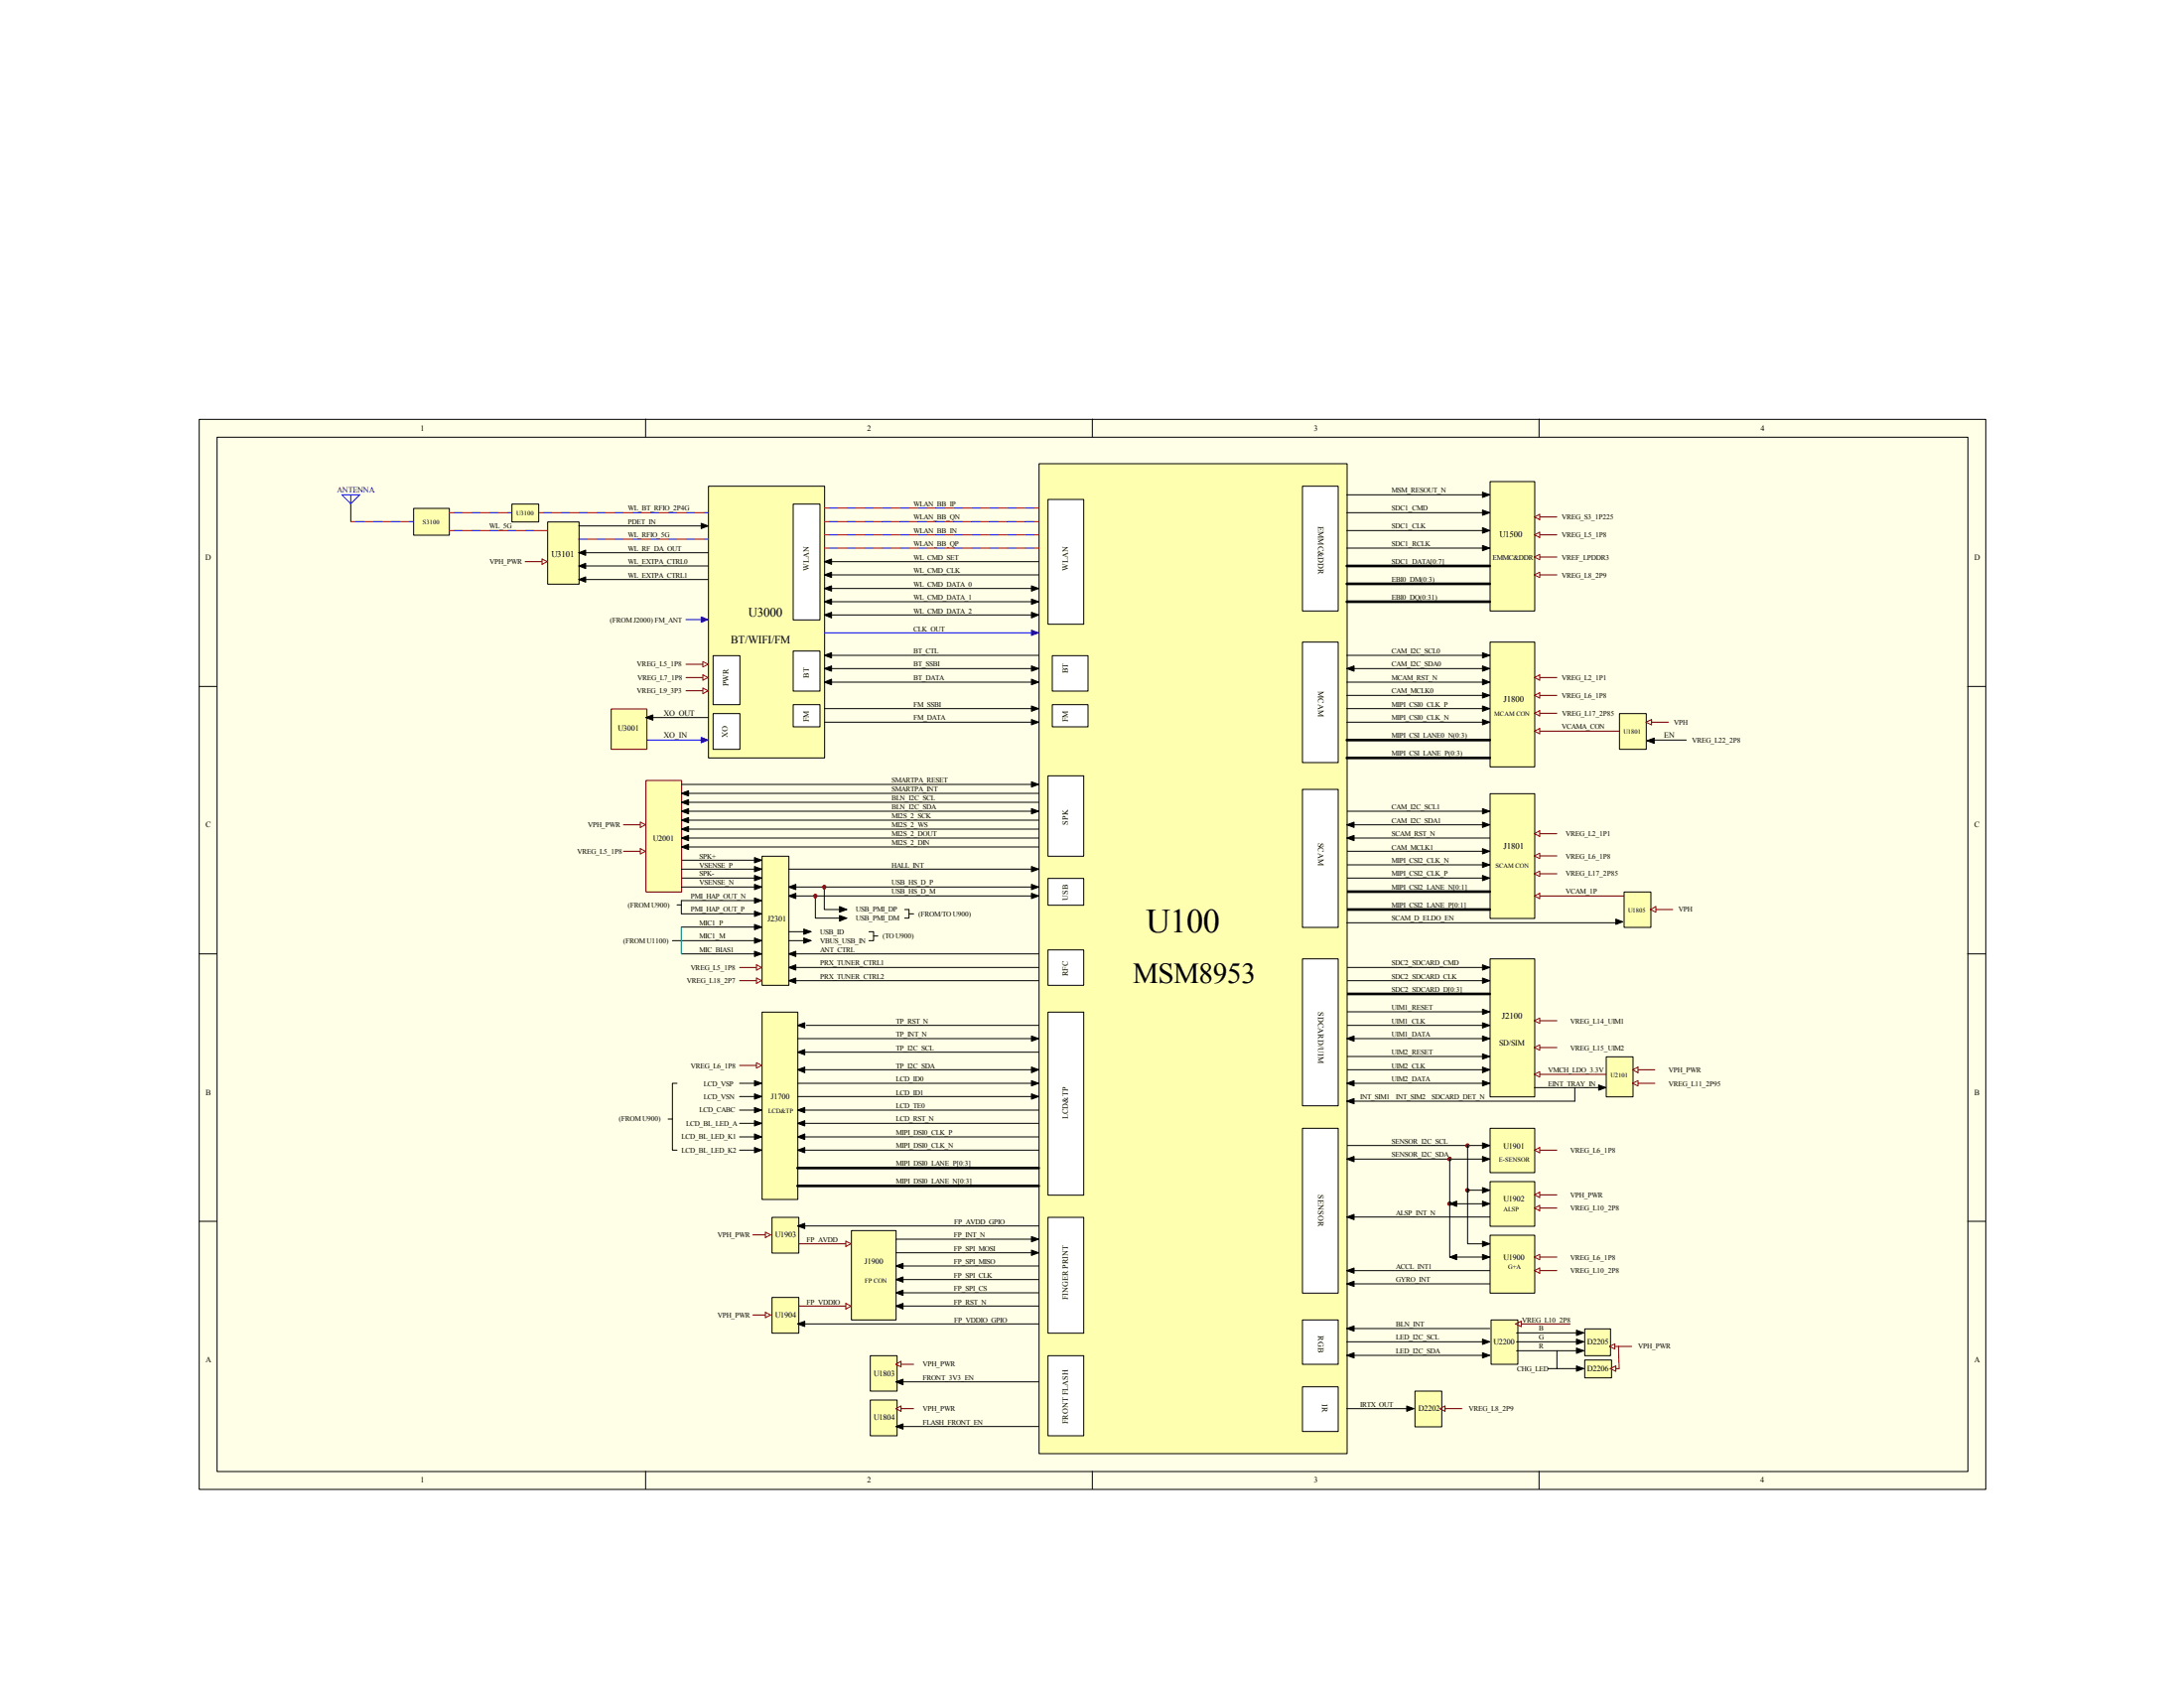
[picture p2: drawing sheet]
<svg xmlns="http://www.w3.org/2000/svg" width="279mm" height="216mm" viewBox="0 0 279 216" stroke-linecap="round" stroke-linejoin="round" font-family="sans-serif">
<path d="M25.5 53.6h228.5v136.9h-228.5z" fill="#ffffe8"/>
<g fill="none" stroke="#000" stroke-width=".13">
<path d="M25.5 53.6h228.5v136.9h-228.5zM27.8 55.9h224v132.3h-224zM82.6 53.6v2.3M139.7 53.6v2.3M196.9 53.6v2.3M44.9 64.4v2.3M25.4 87.8h2.3M251.7 87.8h2.3M25.4 122h2.3M251.7 122h2.3M25.4 156.2h2.3M251.7 156.2h2.3"/>
<path d="M82.6 188.2v2.3M139.7 188.2v2.3M196.9 188.2v2.3"/>
</g>
<path d="M43.7 63.3h2.3l-1.1 1.1zM44.9 63.3v1.1" fill="none" stroke="#00f" stroke-width=".13"/>
<path d="M70.1 66.8h4v7.9h-4z" fill="#ffffb0"/>
<path d="M70.1 66.8h4v7.9h-4z" fill="none" stroke="#000" stroke-width=".13"/>
<path d="M87.8 79.2h2.8" fill="none" stroke="#0000bf" stroke-width=".13"/>
<path d="M90.7 62.2h14.8v34.7h-14.8z" fill="#ffffb0"/>
<path d="M90.6 62.2h14.9v34.7h-14.9zM105.5 71.8h27.4M105.5 73.5h27.4M105.5 75.3h27.4M105.5 77h27.4M105.5 78.7h27.4M105.5 83.8h27.4M105.5 85.5h27.4M105.5 87.2h27.4M105.5 90.6h27.4M105.5 92.4h27.4" fill="none" stroke="#000" stroke-width=".13"/>
<path d="M87.8 88.3h2.1M87.8 86.7h2.1M87.8 85h2.1M89.9 88l.7 .3-.7 .4zM89.9 84.6l.7 .4-.7 .3zM89.9 86.3l.7 .4-.7 .3z" fill="none" stroke="#800000" stroke-width=".13"/>
<path d="M190.7 101.6h5.6v15.9h-5.6z" fill="#ffffb0"/>
<path d="M171.7 108.9h18.3M172.3 103.8h18.3M172.3 105.5h17.7M172.3 107.2h18.3M172.3 110.6h18.3M172.3 112.3h17.7M190.6 101.5h5.7v16h-5.7z" fill="none" stroke="#000" stroke-width=".13"/>
<path d="M172.3 114h18.3M172.3 116.3h18.3" fill="none" stroke="#000" stroke-width=".34"/>
<path d="M196.3 106.6l.7-.3v.7zM196.3 109.5l.7-.4v.7zM197 106.6h2.2M197 109.5h2.2" fill="none" stroke="#800000" stroke-width=".13"/>
<path d="M190.7 122.7h5.6v17.6h-5.6z" fill="#ffffb0"/>
<path d="M172.3 123.7h18.3M172.3 125.4h18.3M172.3 129.4h18.3M172.3 131.1h18.3M172.3 132.8h18.3M172.3 135.1h18.3M172.3 136.8h18.3M172.3 138.6h18.3M190.6 122.6h5.7v17.7h-5.7z" fill="none" stroke="#000" stroke-width=".13"/>
<path d="M172.3 127.1h18.3" fill="none" stroke="#000" stroke-width=".34"/>
<path d="M196.3 130.6l.7-.4v.7zM196.3 134l.7-.4v.7zM197 130.6h2.2M197 134h2.2" fill="none" stroke="#800000" stroke-width=".13"/>
<path d="M190.7 144.4h5.6v5.6h-5.6z" fill="#ffffb0"/>
<path d="M172.3 146.5h18.3M172.3 148.3h18.3M190.6 144.3h5.7v5.7h-5.7z" fill="none" stroke="#000" stroke-width=".13"/>
<path d="M190.7 151.2h5.6v5.6h-5.6z" fill="#ffffb0"/>
<path d="M172.3 155.7h18.3M190.6 151.1h5.7v5.7h-5.7z" fill="none" stroke="#000" stroke-width=".13"/>
<path d="M196.3 152.8l.7-.3v.7zM197 152.8h.4" fill="none" stroke="#800000" stroke-width=".13"/>
<path d="M187.6 152.1h.3v.3l-.2 .1-.1-.1-.1-.2z" fill-rule="evenodd" fill="#800000"/>
<path d="M187.6 152.1h.3v.3l-.2 .1-.1-.1-.1-.2z" fill="none" stroke="#800000" stroke-width=".13"/>
<path d="M185.3 148.1l.2-.1 .1 .1v.3h-.3l-.1-.1z" fill-rule="evenodd" fill="#800000"/>
<path d="M185.3 148.1l.2-.1 .1 .1v.3h-.3l-.1-.1z" fill="none" stroke="#800000" stroke-width=".13"/>
<path d="M187.6 146.4l.1-.1 .2 .1v.3l-.2 .1-.1-.1-.1-.2z" fill-rule="evenodd" fill="#800000"/>
<path d="M187.6 146.4l.1-.1 .2 .1v.3l-.2 .1-.1-.1-.1-.2z" fill="none" stroke="#800000" stroke-width=".13"/>
<path d="M185.3 153.8l.2-.1 .1 .1v.3h-.3l-.1-.1z" fill-rule="evenodd" fill="#800000"/>
<path d="M185.3 153.8l.2-.1 .1 .1v.3h-.3l-.1-.1z" fill="none" stroke="#800000" stroke-width=".13"/>
<path d="M190.7 158h5.6v7.4h-5.6z" fill="#ffffb0"/>
<path d="M185.5 154v6.8h5.1M187.7 152.2v6.9h2.9M190.6 158h5.7v7.4h-5.7z" fill="none" stroke="#000" stroke-width=".13"/>
<path d="M197.4 152.8h1.8M196.3 160.8l.7-.4v.7zM196.3 162.5l.7-.3v.7zM197 160.8h2.2M197 162.5h2.2" fill="none" stroke="#800000" stroke-width=".13"/>
<path d="M133 59.4h39.3v126.5h-39.3z" fill="#ffffb0"/>
<g fill="none" stroke="#000" stroke-width=".13">
<path d="M132.9 59.3h39.4v126.6h-39.4zM105.5 73.5l.9-.3v.7zM105.5 75.3l.9-.4v.7zM105.5 77l.9-.4v.7zM105.5 78.7l.9-.4v.7zM105.5 71.8l.9-.3v.7zM132 74.9l.9 .4-.9 .3zM132 76.6l.9 .4-.9 .3zM132 78.3l.9 .4-.9 .3zM105.5 85.5l.9-.3v.7zM105.5 87.2l.9-.3v.7zM105.5 83.8l.9-.3v.7z"/>
<path d="M132 85.2l.9 .3-.9 .4zM132 86.9l.9 .3-.9 .4zM132 90.3l.9 .3-.9 .4zM132 92l.9 .4-.9 .3zM172.3 107.2l.9-.4v.7zM172.3 105.5l.9-.3v.6zM189.7 103.4l.9 .4-.9 .3zM189.7 105.2l.9 .3-.9 .3zM189.7 108.5l.9 .4-.9 .3zM189.7 110.3l.9 .3-.9 .4zM189.7 112l.9 .3-.9 .3zM172.3 132.8l.9-.3v.7z"/>
<path d="M172.3 138.6l.9-.4v.7zM189.7 123.4l.9 .3-.9 .4zM189.7 125.1l.9 .3-.9 .4zM189.7 129.1l.9 .3-.9 .4zM189.7 130.8l.9 .3-.9 .4zM189.7 132.5l.9 .3-.9 .4zM189.7 138.2l.9 .4-.9 .3zM189.7 136.5l.9 .3-.9 .4zM189.7 134.8l.9 .3-.9 .4zM172.3 148.3l.9-.4v.7zM172.3 155.7l.9-.4v.7zM185.5 154l.9-.4v.7z"/>
<path d="M189.7 146.2l.9 .3-.9 .4zM189.7 147.9l.9 .4-.9 .3zM189.7 151.9l.9 .3-.9 .4zM189.7 153.6l.9 .4-.9 .3zM189.7 158.7l.9 .4-.9 .3zM185.5 160.8l.9-.4v.7zM189.7 160.4l.9 .4-.9 .3z"/>
</g>
<g fill="#000">
<path d="M105.5 73.5l.9-.3v.7zM105.5 75.3l.9-.4v.7zM105.5 77l.9-.4v.7zM105.5 78.7l.9-.4v.7zM105.5 71.8l.9-.3v.7zM132 74.9l.9 .4-.9 .3zM132 76.6l.9 .4-.9 .3zM132 78.3l.9 .4-.9 .3zM105.5 85.5l.9-.3v.7zM105.5 87.2l.9-.3v.7zM105.5 83.8l.9-.3v.7zM132 85.2l.9 .3-.9 .4z"/>
<path d="M132 86.9l.9 .3-.9 .4zM132 90.3l.9 .3-.9 .4zM132 92l.9 .4-.9 .3zM172.3 107.2l.9-.4v.7zM172.3 105.5l.9-.3v.6zM189.7 103.4l.9 .4-.9 .3zM189.7 105.2l.9 .3-.9 .3zM189.7 108.5l.9 .4-.9 .3zM189.7 110.3l.9 .3-.9 .4zM189.7 112l.9 .3-.9 .3zM172.3 132.8l.9-.3v.7zM172.3 138.6l.9-.4v.7z"/>
<path d="M189.7 123.4l.9 .3-.9 .4zM189.7 125.1l.9 .3-.9 .4zM189.7 129.1l.9 .3-.9 .4zM189.7 130.8l.9 .3-.9 .4zM189.7 132.5l.9 .3-.9 .4zM189.7 138.2l.9 .4-.9 .3zM189.7 136.5l.9 .3-.9 .4zM189.7 134.8l.9 .3-.9 .4zM172.3 148.3l.9-.4v.7zM172.3 155.7l.9-.4v.7zM185.5 154l.9-.4v.7zM189.7 146.2l.9 .3-.9 .4z"/>
<path d="M189.7 147.9l.9 .4-.9 .3zM189.7 151.9l.9 .3-.9 .4zM189.7 153.6l.9 .4-.9 .3zM189.7 158.7l.9 .4-.9 .3zM185.5 160.8l.9-.4v.7zM189.7 160.4l.9 .4-.9 .3z"/>
</g>
<path d="M89.7 78.9l.9 .3-.9 .4z" fill="#0000bf"/>
<path d="M89.7 78.9l.9 .3-.9 .4z" fill="none" stroke="#0000bf" stroke-width=".13"/>
<path d="M134.1 63.9h4.5v15.9h-4.5z" fill="#fff"/>
<path d="M134.1 63.9h4.5v15.9h-4.5z" fill="none" stroke="#000" stroke-width=".13"/>
<path d="M134.7 83.9h4.5v4.5h-4.5z" fill="#fff"/>
<path d="M134.6 83.9h4.6v4.5h-4.6z" fill="none" stroke="#000" stroke-width=".13"/>
<path d="M134.7 90.2h4.5v2.8h-4.5z" fill="#fff"/>
<path d="M134.6 90.1h4.6v2.9h-4.6z" fill="none" stroke="#000" stroke-width=".13"/>
<path d="M101.5 64.5h3.4v14.8h-3.4z" fill="#fff"/>
<path d="M101.5 64.5h3.4v14.8h-3.4z" fill="none" stroke="#000" stroke-width=".13"/>
<path d="M101.5 83.3h3.4v5.1h-3.4z" fill="#fff"/>
<path d="M101.5 83.3h3.4v5.1h-3.4z" fill="none" stroke="#000" stroke-width=".13"/>
<path d="M101.5 90.2h3.4v2.8h-3.4z" fill="#fff"/>
<path d="M101.5 90.1h3.4v2.9h-3.4z" fill="none" stroke="#000" stroke-width=".13"/>
<path d="M91.3 83.9h3.4v6.2h-3.4z" fill="#fff"/>
<path d="M91.2 83.9h3.5v6.2h-3.5z" fill="none" stroke="#000" stroke-width=".13"/>
<path d="M166.7 101h4.5v17.6h-4.5z" fill="#fff"/>
<path d="M166.6 101h4.6v17.6h-4.6z" fill="none" stroke="#000" stroke-width=".13"/>
<path d="M166.7 122.7h4.5v18.7h-4.5z" fill="#fff"/>
<path d="M166.6 122.6h4.6v18.8h-4.6z" fill="none" stroke="#000" stroke-width=".13"/>
<path d="M166.7 144.4h4.5v21h-4.5z" fill="#fff"/>
<path d="M166.6 144.3h4.6v21.1h-4.6z" fill="none" stroke="#000" stroke-width=".13"/>
<path d="M53 65.1h4.5v3.4h-4.5z" fill="#ffffb0"/>
<path d="M52.9 65h4.6v3.5h-4.6z" fill="none" stroke="#000" stroke-width=".13"/>
<path d="M97.5 109.6h3.4v16.4h-3.4z" fill="#ffffb0"/>
<path d="M87.2 110h10.3M87.2 112.3h10.3M87.2 118.6h10.3M97.5 109.5h3.4v16.5h-3.4zM100.9 113.5h32M100.9 114.6h32M104.3 114.6v2.8h4M105.5 113.5v2.8h2.8M116.3 116.3v1.1h-.6M116.3 116.9h.6M86 120.3h11.5" fill="none" stroke="#000" stroke-width=".13"/>
<path d="M105.3 113.3h.3v.3l-.1 .1-.2-.1z" fill-rule="evenodd" fill="#800000"/>
<path d="M105.3 113.3h.3v.3l-.1 .1-.2-.1z" fill="none" stroke="#800000" stroke-width=".13"/>
<path d="M104.2 114.4h.3v.4l-.2 .1-.1-.1z" fill-rule="evenodd" fill="#800000"/>
<path d="M104.2 114.4h.3v.4l-.2 .1-.1-.1z" fill="none" stroke="#800000" stroke-width=".13"/>
<path d="M100.9 113.5l.9-.4v.7zM100.9 114.6l.9-.3v.6zM102.8 120l1 .3-1 .3zM107.4 116l.9 .3-.9 .4zM107.4 117.1l.9 .3-.9 .4zM132 113.1l.9 .4-.9 .3zM132 114.3l.9 .3-.9 .3zM100.9 120.3h2.9" fill="none" stroke="#000" stroke-width=".13"/>
<path d="M100.9 113.5l.9-.4v.7zM100.9 114.6l.9-.3v.6zM107.4 116l.9 .3-.9 .4zM107.4 117.1l.9 .3-.9 .4zM132 113.1l.9 .4-.9 .3zM132 114.3l.9 .3-.9 .3zM102.8 120l1 .3-1 .3z" fill="#000"/>
<path d="M134.1 112.4h4.5v3.4h-4.5z" fill="#fff"/>
<path d="M96.5 120l1 .3-1 .3zM96.5 118.2l1 .4-1 .3zM96.5 112l1 .3-1 .3zM96.5 109.7l1 .3-1 .4zM134.1 112.4h4.5v3.4h-4.5zM100.9 122h32M100.9 123.7h32M100.9 122l.9-.3v.6zM100.9 123.7l.9-.3v.7z" fill="none" stroke="#000" stroke-width=".13"/>
<path d="M96.5 118.2l1 .4-1 .3zM96.5 112l1 .3-1 .3zM96.5 109.7l1 .3-1 .4zM96.5 120l1 .3-1 .3zM100.9 122l.9-.3v.6zM100.9 123.7l.9-.3v.7z" fill="#000"/>
<path d="M94.6 125.4h2.2M96.8 125.1l.7 .3-.7 .4z" fill="none" stroke="#800000" stroke-width=".13"/>
<path d="M97.5 129.5h4.6v23.9h-4.6z" fill="#ffffb0"/>
<g fill="none" stroke="#000" stroke-width=".13">
<path d="M94.6 138.6h2.9M96.5 138.2l1 .4-1 .3zM96.5 139.9l1 .4-1 .3zM97.5 129.5h4.6v23.9h-4.6zM102 138.6h30.9M132 138.2l.9 .4-.9 .3zM132 139.9l.9 .4-.9 .3zM94.6 140.3h2.9M94.6 142h2.9M94.6 143.7h2.9M94.6 145.4h2.9M96.5 141.6l1 .4-1 .3z"/>
<path d="M96.5 143.3l1 .4-1 .3zM96.5 145l1 .4-1 .4zM102 140.3h30.9M102 142h30.9M102 143.7h30.9M102 145.4h30.9M102 147.1h30.9M102 145.4l1-.4v.8zM102 147.1l1-.3v.6zM102 142l1-.4v.7zM102 143.7l1-.4v.7z"/>
</g>
<path d="M102 149.4h30.9M102 151.7h30.9" fill="none" stroke="#000" stroke-width=".34"/>
<path d="M96.5 138.2l1 .4-1 .3zM132 138.2l.9 .4-.9 .3zM96.5 139.9l1 .4-1 .3zM96.5 141.6l1 .4-1 .3zM96.5 143.3l1 .4-1 .3zM96.5 145l1 .4-1 .4zM102 145.4l1-.4v.8zM102 147.1l1-.3v.6zM102 142l1-.4v.7zM102 143.7l1-.4v.7zM132 139.9l.9 .4-.9 .3z" fill="#000"/>
<path d="M134.1 129.5h4.5v23.4h-4.5z" fill="#fff"/>
<path d="M134.1 129.5h4.5v23.4h-4.5z" fill="none" stroke="#000" stroke-width=".13"/>
<path d="M109 157.4h5.6v11.4h-5.6z" fill="#ffffb0"/>
<path d="M108.9 157.4h5.7v11.4h-5.7zM132 159.9l.9 .3-.9 .4zM114.6 167h18.3M114.6 165.4h18.3M114.6 163.7h18.3M114.6 161.9h18.3M114.6 160.2h18.3M114.6 167l.9-.3v.7zM114.6 165.4l.9-.4v.7zM114.6 163.7l.9-.4v.7zM114.6 161.9l.9-.3v.7z" fill="none" stroke="#000" stroke-width=".13"/>
<path d="M114.6 167l.9-.3v.7zM114.6 165.4l.9-.4v.7zM114.6 163.7l.9-.4v.7zM114.6 161.9l.9-.3v.7zM132 159.9l.9 .3-.9 .4z" fill="#000"/>
<path d="M134.1 155.7h4.5v14.8h-4.5z" fill="#fff"/>
<path d="M134.1 155.7h4.5v14.8h-4.5z" fill="none" stroke="#000" stroke-width=".13"/>
<path d="M91.3 91.3h3.4v4.5h-3.4z" fill="#fff"/>
<g fill="none" stroke="#000" stroke-width=".13">
<path d="M91.2 91.3h3.5v4.5h-3.5zM86.6 138.6h-.6v8.5h.6M87.2 122h10.3M96.5 121.7l1 .3-1 .3zM100.9 125.4h32M100.9 125.4l.9-.3v.7zM102 132.8h30.9M102 134.6h30.9M102 136.8h30.9M102 131.1l1-.3v.7zM102 136.8l1-.3v.7zM102 134.6l1-.4v.7z"/>
<path d="M103.2 131.1h29.7M132 132.5l.9 .3-.9 .4zM132 136.5l.9 .3-.9 .4zM85.5 143.1h.5M94.6 147.1h2.9M96.5 146.8l1 .3-1 .3zM114.6 158.5h18.3M132 158.2l.9 .3-.9 .3zM172.3 140.8l.9-.3v.7zM172.3 164.2h18.3M172.3 164.2l.9-.3v.6z"/>
</g>
<path d="M96.5 121.7l1 .3-1 .3zM100.9 125.4l.9-.3v.7zM102 131.1l1-.3v.7zM102 136.8l1-.3v.7zM102 134.6l1-.4v.7zM132 132.5l.9 .3-.9 .4zM132 136.5l.9 .3-.9 .4zM96.5 146.8l1 .3-1 .3zM132 158.2l.9 .3-.9 .3zM172.3 140.8l.9-.3v.7zM172.3 164.2l.9-.3v.6z" fill="#000"/>
<path d="M94.6 123.7h2.2M96.8 123.4l.7 .3-.7 .4zM102 159.1h6.2M108.2 158.7l.7 .4-.7 .3zM196.3 147.1l.7-.3v.6zM196.3 154.5l.7-.3v.7zM197 147.1h2.2M197 154.5h2.2" fill="none" stroke="#800000" stroke-width=".13"/>
<path d="M82.6 94.7h8" fill="none" stroke="#0000bf" stroke-width=".13"/>
<path d="M89.7 94.3l.9 .4-.9 .3z" fill="#0000bf"/>
<path d="M89.7 94.3l.9 .4-.9 .3z" fill="none" stroke="#0000bf" stroke-width=".13"/>
<path d="M105.5 70.1h27.4M105.5 68.4h27.4M105.5 66.7h27.4M105.5 65h27.4" fill="none" stroke="#f00" stroke-width=".13"/>
<g fill="none" stroke="#00f" stroke-width=".13">
<path d="M106 70.1h1.2M106 68.4h1.2M106 66.7h1.2M106 65h1.2M108.3 70.1h1.2M108.3 68.4h1.2M108.3 66.7h1.2M108.3 65h1.2M110.6 70.1h1.2M110.6 68.4h1.2M110.6 66.7h1.2M110.6 65h1.2"/>
<path d="M112.9 70.1h1.1M112.9 68.4h1.1M112.9 66.7h1.1M112.9 65h1.1M115.1 70.1h1.2M115.1 68.4h1.2M115.1 66.7h1.2M115.1 65h1.2M117.4 70.1h1.2M117.4 68.4h1.2M117.4 66.7h1.2M117.4 65h1.2"/>
<path d="M119.7 70.1h1.2M119.7 68.4h1.2M119.7 66.7h1.2M119.7 65h1.2M122 70.1h1.1M122 68.4h1.1M122 66.7h1.1M122 65h1.1M124.3 70.1h1.1M124.3 68.4h1.1M124.3 66.7h1.1M124.3 65h1.1"/>
<path d="M126.6 70.1h1.1M126.6 68.4h1.1M126.6 66.7h1.1M126.6 65h1.1M128.9 70.1h1.1M128.9 68.4h1.1M128.9 66.7h1.1M128.9 65h1.1M131.1 70.1h1.2M131.1 68.4h1.2M131.1 66.7h1.2M131.1 65h1.2"/>
</g>
<path d="M190.7 61.6h5.6v16.5h-5.6z" fill="#ffffb0"/>
<path d="M172.3 63.3h18.3M172.3 65.6h18.3M172.3 67.9h18.3M172.3 70.1h18.3M189.7 62.9l.9 .4-.9 .3zM189.7 65.2l.9 .4-.9 .3zM189.7 67.5l.9 .4-.9 .3zM189.7 69.8l.9 .3-.9 .3zM190.6 61.6h5.7v16.5h-5.7z" fill="none" stroke="#000" stroke-width=".13"/>
<path d="M172.3 72.4h18.3" fill="none" stroke="#000" stroke-width=".34"/>
<path d="M196.3 66.1l.7-.3v.7zM196.3 68.4l.7-.3v.6zM197 66.1h2.2M197 68.4h2.2" fill="none" stroke="#800000" stroke-width=".13"/>
<path d="M189.7 62.9l.9 .4-.9 .3zM189.7 65.2l.9 .4-.9 .3zM189.7 67.5l.9 .4-.9 .3zM189.7 69.8l.9 .3-.9 .3z" fill="#000"/>
<path d="M166.7 62.2h4.5v15.9h-4.5z" fill="#fff"/>
<path d="M166.6 62.2h4.6v15.9h-4.6z" fill="none" stroke="#000" stroke-width=".13"/>
<path d="M196.3 71.2l.7-.3v.7zM196.3 73.5l.7-.3v.7zM197 71.2h2.2M197 73.5h2.2" fill="none" stroke="#800000" stroke-width=".13"/>
<path d="M172.3 74.7h18.3M172.3 77h18.3" fill="none" stroke="#000" stroke-width=".34"/>
<path d="M190.7 82.2h5.6v15.9h-5.6z" fill="#ffffb0"/>
<g fill="none" stroke="#000" stroke-width=".13">
<path d="M172.3 83.8h18.3M172.3 85.5h17.7M172.3 87.2h18.3M172.3 88.9h18.3M172.3 90.6h18.3M172.3 92.4h18.3M172.3 85.5l.9-.3v.7zM189.7 83.5l.9 .3-.9 .4zM189.7 85.2l.9 .3-.9 .4zM189.7 86.9l.9 .3-.9 .4zM189.7 88.6l.9 .3-.9 .4zM189.7 90.3l.9 .3-.9 .4z"/>
<path d="M189.7 92l.9 .4-.9 .3zM190.6 82.1h5.7v16h-5.7z"/>
</g>
<path d="M172.3 94.7h18.3M172.3 96.9h18.3" fill="none" stroke="#000" stroke-width=".34"/>
<path d="M196.3 86.7l.7-.4v.7zM196.3 88.9l.7-.3v.7zM196.3 91.2l.7-.3v.7zM197 86.7h2.2M197 88.9h2.2M197 91.2h2.2" fill="none" stroke="#800000" stroke-width=".13"/>
<path d="M172.3 85.5l.9-.3v.7zM189.7 83.5l.9 .3-.9 .4zM189.7 85.2l.9 .3-.9 .4zM189.7 86.9l.9 .3-.9 .4zM189.7 88.6l.9 .3-.9 .4zM189.7 90.3l.9 .3-.9 .4zM189.7 92l.9 .4-.9 .3z" fill="#000"/>
<path d="M166.7 82.2h4.5v15.3h-4.5z" fill="#fff"/>
<path d="M166.6 82.1h4.6v15.4h-4.6z" fill="none" stroke="#000" stroke-width=".13"/>
<path d="M207.2 91.3h3.4v4.5h-3.4z" fill="#ffffb0"/>
<path d="M207.2 91.3h3.4v4.5h-3.4zM210.7 94.7l.9-.3v.7zM211.2 94.7h4.5M185.5 148.3v5.7M186 154h4M187.7 146.5v5.7h2.3" fill="none" stroke="#000" stroke-width=".13"/>
<path d="M196.3 93.5l.7-.3v.7zM197 93.5h10.1M210.6 92.4l.7-.4v.7zM211.3 92.4h2.1M196.3 114.6l.7-.3v.6zM197 114.6h10.7M102 167h6.2M108.2 166.7l.7 .3-.7 .4z" fill="none" stroke="#800000" stroke-width=".13"/>
<path d="M210.7 94.7l.9-.3v.7z" fill="#000"/>
<path d="M82.7 99.9h4.5v14.2h-4.5z" fill="#ffffb0"/>
<path d="M82.6 99.8h4.6v14.3h-4.6zM79.8 108.9h2.1M81.9 108.5l.7 .4-.7 .3z" fill="none" stroke="#800000" stroke-width=".13"/>
<path d="M87.2 104.9l.9-.3v.6zM87.2 107.2l.9-.4v.7zM87.2 106l.9-.3v.7z" fill="#000"/>
<path d="M87.2 104.9l.9-.3v.6zM87.2 107.2l.9-.4v.7zM87.2 106l.9-.3v.7zM87.8 107.2h45.1M87.8 106h45.1M87.8 104.9h45.1" fill="none" stroke="#000" stroke-width=".13"/>
<path d="M134.1 99.3h4.5v10.2h-4.5z" fill="#fff"/>
<path d="M134.1 99.2h4.5v10.3h-4.5zM100.9 119.2h2.9M102.8 118.8l1 .4-1 .3zM111.2 119.2h.6v1.1h-.6M111.8 119.7h.5M115.7 116.3h.6M180 179.8l.9 .4-.9 .3z" fill="none" stroke="#000" stroke-width=".13"/>
<path d="M87.2 118.6v3.4" fill="none" stroke="#008080" stroke-width=".13"/>
<path d="M102.8 118.8l1 .4-1 .3zM180 179.8l.9 .4-.9 .3z" fill="#000"/>
<path d="M57.4 67.9h12.6M74 69h16.6" fill="none" stroke="#f00" stroke-width=".13"/>
<g fill="none" stroke="#00f" stroke-width=".13">
<path d="M58 67.9h1.2M60.3 67.9h1.2M62.6 67.9h1.2M64.9 67.9h1.1M67.2 67.9h1.1M74 69h1.2M76.3 69h1.2M78.6 69h1.2M80.9 69h1.1M83.2 69h1.1M85.5 69h1.1M87.8 69h1.1"/>
<path d="M90 69h.6"/>
</g>
<path d="M166.7 177.4h4.5v5.7h-4.5z" fill="#fff"/>
<path d="M166.6 177.4h4.6v5.7h-4.6zM172.3 180.2h8" fill="none" stroke="#000" stroke-width=".13"/>
<path d="M181.1 178h3.3v4.5h-3.3z" fill="#ffffb0"/>
<path d="M181 177.9h3.4v4.6h-3.4z" fill="none" stroke="#000" stroke-width=".13"/>
<path d="M184.2 180.2l.7-.4v.7zM184.9 180.2h2.1" fill="none" stroke="#800000" stroke-width=".13"/>
<path d="M166.7 168.9h4.5v5.6h-4.5z" fill="#fff"/>
<path d="M166.6 168.8h4.6v5.7h-4.6z" fill="none" stroke="#000" stroke-width=".13"/>
<path d="M190.8 168.9h3.4v5.6h-3.4z" fill="#ffffb0"/>
<path d="M172.3 171.6h17.7M172.3 173.4h17.7M172.3 173.4l.9-.4v.7zM189.7 171.3l.9 .3-.9 .4zM189.7 173l.9 .4-.9 .3zM190.8 168.8h3.4v5.7h-3.4zM194 172.8h8.6M201.7 172.4l.9 .4-.9 .3z" fill="none" stroke="#000" stroke-width=".13"/>
<path d="M172.3 173.4l.9-.4v.7zM189.7 171.3l.9 .3-.9 .4zM189.7 173l.9 .4-.9 .3zM201.7 172.4l.9 .4-.9 .3z" fill="#000"/>
<path d="M193.9 169.3l.7-.3v.7zM194.6 169.3h6.3" fill="none" stroke="#800000" stroke-width=".13"/>
<path d="M202.8 170h3.2v3.4h-3.2z" fill="#ffffb0"/>
<path d="M202.7 170h3.3v3.4h-3.3z" fill="none" stroke="#000" stroke-width=".13"/>
<path d="M205.9 172.2l.7-.3v.7zM206.6 172.2h2.1" fill="none" stroke="#800000" stroke-width=".13"/>
<path d="M78.2 90.7h4.6v5.1h-4.6z" fill="#ffffb0"/>
<path d="M78.2 90.7h4.6v5.1h-4.6z" fill="none" stroke="#800000" stroke-width=".13"/>
<path d="M74 74.1l.9-.3v.7zM74 72.4l.9-.3v.6zM74 70.7l.9-.3v.6zM82.6 91.8l.9-.4v.7z" fill="#000"/>
<path d="M74 74.1l.9-.3v.7zM74 72.4l.9-.3v.6zM74 70.7l.9-.3v.6zM74 72.4h16.6M74 74.1h16.6M74 70.7h16.6M82.6 91.8l.9-.4v.7zM83.2 91.8h7.4" fill="none" stroke="#000" stroke-width=".13"/>
<path d="M105.5 80.9h27.4" fill="none" stroke="#00f" stroke-width=".13"/>
<path d="M132 80.6l.9 .3-.9 .4z" fill="#0000bf"/>
<path d="M132 80.6l.9 .3-.9 .4z" fill="none" stroke="#0000bf" stroke-width=".13"/>
<path d="M67.2 71.8h2.1M69.3 71.5l.7 .3-.7 .4z" fill="none" stroke="#800000" stroke-width=".13"/>
<path d="M74 67.3h16.6M89.7 66.9l.9 .4-.9 .3z" fill="none" stroke="#000" stroke-width=".13"/>
<path d="M89.7 66.9l.9 .4-.9 .3z" fill="#000"/>
<path d="M57.4 65.6h33.2" fill="none" stroke="#f00" stroke-width=".13"/>
<path d="M65.5 64.5h3.4v2.3h-3.4z" fill="#ffffb0"/>
<path d="M65.5 64.5h3.4v2.3h-3.4z" fill="none" stroke="#000" stroke-width=".13"/>
<g fill="none" stroke="#00f" stroke-width=".13">
<path d="M58 65.6h1.2M60.3 65.6h1.2M62.6 65.6h1.2M64.9 65.6h.5M69.5 65.6h1.1M71.8 65.6h1.1M74 65.6h1.2M76.3 65.6h1.2M78.6 65.6h1.2M80.9 65.6h1.1M83.2 65.6h1.1M85.5 65.6h1.1"/>
<path d="M87.8 65.6h1.1M90 65.6h.6"/>
</g>
<path d="M207.8 114.1h3.4v4.5h-3.4z" fill="#ffffb0"/>
<path d="M172.3 118h34.8M206.7 117.6l.9 .3-.9 .3zM207.8 114.1h3.4v4.5h-3.4z" fill="none" stroke="#000" stroke-width=".13"/>
<path d="M196.3 111.8l.7-.4v.7zM197 111.8h2.2M211.2 116.3l.6-.3v.7zM211.8 116.3h2.2M196.3 137.4l.7-.3v.7zM197 137.4h8.4" fill="none" stroke="#800000" stroke-width=".13"/>
<path d="M206.7 117.6l.9 .3-.9 .3z" fill="#000"/>
<path d="M205.5 135.2h3.4v5.1h-3.4z" fill="#ffffb0"/>
<path d="M196.3 139.1h9.1M201.5 139.1v1.7h-29.2M204.5 138.8l.9 .3-.9 .3zM205.5 135.2h3.4v5.1h-3.4zM172.3 162.5h18.3M172.3 169.9h18.3M172.3 162.5l.9-.3v.7zM172.3 169.9l.9-.3v.7zM194 170.5h8.6M194 171.6h8.6M201.7 170.1l.9 .4-.9 .3zM201.7 171.3l.9 .3-.9 .4z" fill="none" stroke="#000" stroke-width=".13"/>
<path d="M208.9 138.6l.6-.4v.7zM208.9 136.8l.6-.3v.7zM209.5 138.6h2.2M209.5 136.8h2.2" fill="none" stroke="#800000" stroke-width=".13"/>
<path d="M204.5 138.8l.9 .3-.9 .3zM172.3 162.5l.9-.3v.7zM172.3 169.9l.9-.3v.7zM201.7 170.1l.9 .4-.9 .3zM201.7 171.3l.9 .3-.9 .4z" fill="#000"/>
<path d="M202.8 174h3.4v2.2h-3.4z" fill="#ffffb0"/>
<path d="M198 175h1.2M199.2 172.8v2.2h3.4M201.7 174.7l.9 .3-.9 .4zM202.7 173.9h3.5v2.3h-3.5z" fill="none" stroke="#000" stroke-width=".13"/>
<path d="M201.7 174.7l.9 .3-.9 .4z" fill="#000"/>
<path d="M206 175l.7-.3v.7zM207.1 172.2v2.8h-.4" fill="none" stroke="#800000" stroke-width=".13"/>
<path d="M98.8 155.7h3.4v4.6h-3.4z" fill="#ffffb0"/>
<path d="M98.8 155.7h3.4v4.6h-3.4z" fill="none" stroke="#000" stroke-width=".13"/>
<path d="M98.8 166h3.4v4.5h-3.4z" fill="#ffffb0"/>
<path d="M100.9 111.2h32M132 110.8l.9 .4-.9 .3zM102 156.8h30.9M102 156.8l1-.3v.6zM98.8 165.9h3.4v4.6h-3.4zM102 169.3h30.9M102 169.3l1-.3v.7z" fill="none" stroke="#000" stroke-width=".13"/>
<path d="M132 110.8l.9 .4-.9 .3zM102 156.8l1-.3v.6zM102 169.3l1-.3v.7z" fill="#000"/>
<path d="M94.6 136.3h2.2M96.8 135.9l.7 .4-.7 .3zM96.3 157.9h1.6M97.9 157.6l.7 .3-.7 .4zM96.3 168.2h1.6M97.9 167.9l.7 .3-.7 .3z" fill="none" stroke="#800000" stroke-width=".13"/>
<path d="M134.1 121.5h4.5v4.5h-4.5z" fill="#fff"/>
<g fill="none" stroke="#000" stroke-width=".13">
<path d="M132 100l.9 .3-.9 .4zM86.6 115.7h.6M87.2 100.3h45.7M87.2 111.2h10.3M87.2 113.5h10.3M87.2 108.3l.9-.3v.7zM87.2 103.8l.9-.4v.7zM87.2 102.6l.9-.3v.7zM87.2 101.5l.9-.4v.7zM87.8 108.3h45.1M87.8 103.8h45.1M87.8 102.6h45.1"/>
<path d="M87.8 101.5h45.1M96.5 116.5l1 .4-1 .3zM96.5 114.9l1 .3-1 .3zM96.5 110.8l1 .4-1 .3zM96.5 113.1l1 .4-1 .3zM96.9 115.2h-9.7v1.7h9.7M132 103.4l.9 .4-.9 .3zM134.1 121.5h4.5v4.5h-4.5z"/>
</g>
<path d="M87.2 108.3l.9-.3v.7zM87.2 103.8l.9-.4v.7zM87.2 102.6l.9-.3v.7zM87.2 101.5l.9-.4v.7zM96.5 116.5l1 .4-1 .3zM96.5 114.9l1 .3-1 .3zM96.5 110.8l1 .4-1 .3zM96.5 113.1l1 .4-1 .3zM132 103.4l.9 .4-.9 .3zM132 100l.9 .3-.9 .4z" fill="#000"/>
<path d="M79.8 105.5h2.1M81.9 105.2l.7 .3-.7 .3z" fill="none" stroke="#800000" stroke-width=".13"/>
<path d="M134.1 173.4h4.5v10.2h-4.5z" fill="#fff"/>
<path d="M134.1 173.4h4.5v10.2h-4.5z" fill="none" stroke="#000" stroke-width=".13"/>
<path d="M111.4 173.4h3.4v4.5h-3.4z" fill="#ffffb0"/>
<path d="M111.3 173.4h3.5v4.5h-3.5z" fill="none" stroke="#000" stroke-width=".13"/>
<path d="M111.4 179.1h3.4v4.5h-3.4z" fill="#ffffb0"/>
<path d="M111.3 179.1h3.5v4.5h-3.5zM114.6 176.7h18.3M114.6 176.7l.9-.3v.7zM114.6 182.5h18.3M114.6 182.5l.9-.4v.7z" fill="none" stroke="#000" stroke-width=".13"/>
<path d="M114.6 174.5l.7-.4v.7zM115.3 174.5h1.6M114.6 180.2l.7-.4v.7zM115.3 180.2h1.6" fill="none" stroke="#800000" stroke-width=".13"/>
<path d="M114.6 176.7l.9-.3v.7zM114.6 182.5l.9-.4v.7z" fill="#000"/>
<path d="M44.9 66.7h8" fill="none" stroke="#f00" stroke-width=".13"/>
<path d="M45.5 66.7h1.1M47.8 66.7h1.1M50 66.7h1.2M52.3 66.7h.6" fill="none" stroke="#00f" stroke-width=".13"/>
<text font-size="4.3" x="146.6" y="119.3">U100</text>
<text font-size="3.7" x="144.9" y="125.7">MSM8953</text>
<text font-size="1.6" x="95.8" y="78.9">U3000</text>
<text font-size="1.4" x="93.5" y="82.3">BT/WIFI/FM</text>
<g font-size="1.1">
<text x="70.5" y="71.2">U3101</text>
<text x="191.9" y="68.7">U1500</text>
<text x="192.3" y="89.8">J1800</text>
<text x="192.3" y="108.6">J1801</text>
<text x="192.1" y="130.3">J2100</text>
</g>
<g font-size="1">
<text x="53.8" y="55.1">1</text>
<text x="111" y="55.1">2</text>
<text x="168.1" y="55.1">3</text>
<text x="225.2" y="55.1">4</text>
<text x="26.3" y="71.6">D</text>
<text x="168.6" y="67.3" transform="rotate(90 168.6 67.3)">EMMC&amp;DDR</text>
<text x="252.6" y="71.6">D</text>
<text x="103.5" y="73" transform="rotate(-90 103.5 73)">WLAN</text>
<text x="136.6" y="73" transform="rotate(-90 136.6 73)">WLAN</text>
<text x="93.2" y="87.8" transform="rotate(-90 93.2 87.8)">PWR</text>
<text x="103.5" y="86.7" transform="rotate(-90 103.5 86.7)">BT</text>
<text x="136.6" y="86.1" transform="rotate(-90 136.6 86.1)">BT</text>
<text x="168.6" y="88.4" transform="rotate(90 168.6 88.4)">MCAM</text>
<text x="79.1" y="93.5">U3001</text>
<text x="84.9" y="94.4">XO_IN</text>
<text x="84.9" y="91.6">XO_OUT</text>
<text x="92.4" y="92.8" transform="rotate(90 92.4 92.8)">OX</text>
<text x="103.5" y="92.4" transform="rotate(-90 103.5 92.4)">FM</text>
<text x="136.6" y="92.4" transform="rotate(-90 136.6 92.4)">FM</text>
<text x="212.9" y="94.4">EN</text>
<text x="26.3" y="105.8">C</text>
<text x="83.5" y="107.5">U2001</text>
<text x="136.6" y="105.5" transform="rotate(-90 136.6 105.5)">SPK</text>
<text x="168.6" y="107.8" transform="rotate(90 168.6 107.8)">SCAM</text>
<text x="252.6" y="105.8">C</text>
<text x="98.2" y="117.8">J2301</text>
<text x="136.6" y="115.2" transform="rotate(-90 136.6 115.2)">USB</text>
<text x="136.6" y="124.9" transform="rotate(-90 136.6 124.9)">RFC</text>
<text x="168.6" y="129.5" transform="rotate(90 168.6 129.5)">SDCARD/UIM</text>
<text x="191.8" y="133.8">SD/SIM</text>
<text x="26.3" y="140">B</text>
<text x="98.6" y="140.6">J1700</text>
<text x="136.6" y="143.1" transform="rotate(-90 136.6 143.1)">LCD&amp;TP</text>
<text x="252.6" y="140">B</text>
<text x="192.3" y="146.9">U1901</text>
<text x="168.6" y="152.8" transform="rotate(90 168.6 152.8)">SENSOR</text>
<text x="192.3" y="153.7">U1902</text>
<text x="99.2" y="158.3">U1903</text>
<text x="110.6" y="161.7">J1900</text>
<text x="192.3" y="161.1">U1900</text>
<text x="136.6" y="166.3" transform="rotate(-90 136.6 166.3)">FINGER PRINT</text>
<text x="99.2" y="168.5">U1904</text>
<text x="168.6" y="170.9" transform="rotate(90 168.6 170.9)">RGB</text>
<text x="191.1" y="172">U2200</text>
<text x="203.1" y="172">D2205</text>
<text x="26.3" y="174.2">A</text>
<text x="111.8" y="176">U1803</text>
<text x="169.2" y="179.6" transform="rotate(90 169.2 179.6)">IR</text>
<text x="203.1" y="175.4">D2206</text>
<text x="252.6" y="174.2">A</text>
<text x="111.8" y="181.7">U1804</text>
<text x="136.6" y="182.2" transform="rotate(-90 136.6 182.2)">FRONT FLASH</text>
<text x="181.5" y="180.5">D2202</text>
<text x="53.8" y="189.7">1</text>
<text x="111" y="189.7">2</text>
<text x="168.1" y="189.7">3</text>
<text x="225.2" y="189.7">4</text>
</g>
<text font-size="1" fill="#000080" x="43.1" y="62.9">ANTENNA</text>
<g font-size=".9">
<text x="80.3" y="65.3">WL_BT_RFIO_2P4G</text>
<text x="116.9" y="64.7">WLAN_BB_IP</text>
<text x="178.1" y="63">MSM_RESOUT_N</text>
<text x="178.1" y="65.3">SDC1_CMD</text>
<text x="62.6" y="67.6">WL_5G</text>
<text x="80.3" y="67">PDET_IN</text>
<text x="80.3" y="70.4">WL_RF_DA_OUT</text>
<text x="80.3" y="68.7">WL_RFIO_5G</text>
<text x="116.9" y="68.2">WLAN_BB_IN</text>
<text x="116.9" y="69.9">WLAN_BB_QP</text>
<text x="116.9" y="66.5">WLAN_BB_QN</text>
<text x="116.9" y="71.6">WL_CMD_SET</text>
<text x="178.1" y="67.6">SDC1_CLK</text>
<text x="178.1" y="69.9">SDC1_RCLK</text>
<text x="191" y="71.6">EMMC&amp;DDR</text>
<text x="199.8" y="68.7">VREG_L5_1P8</text>
<text x="199.8" y="71.6">VREF_LPDDR3</text>
<text x="199.8" y="66.5">VREG_S3_1P225</text>
<text x="62.6" y="72.2">VPH_PWR</text>
<text x="80.3" y="73.9">WL_EXTPA_CTRL1</text>
<text x="80.3" y="72.2">WL_EXTPA_CTRL0</text>
<text x="116.9" y="73.3">WL_CMD_CLK</text>
<text x="116.9" y="75">WL_CMD_DATA_0</text>
<text x="116.9" y="76.7">WL_CMD_DATA_1</text>
<text x="178.1" y="76.7">EBI0_DQ(0:31)</text>
<text x="178.1" y="74.4">EBI0_DM(0:3)</text>
<text x="178.1" y="72.2">SDC1_DATA[0:7]</text>
<text x="199.8" y="73.9">VREG_L8_2P9</text>
<text x="78.1" y="79.6">(FROM J2000) FM_ANT</text>
<text x="116.9" y="80.7">CLK_OUT</text>
<text x="116.9" y="78.4">WL_CMD_DATA_2</text>
<text x="116.9" y="83.6">BT_CTL</text>
<text x="178.1" y="83.6">CAM_I2C_SCL0</text>
<text x="81.5" y="85.3">VREG_L5_1P8</text>
<text x="81.5" y="88.7">VREG_L9_3P3</text>
<text x="81.6" y="87">VREG_L7_1P8</text>
<text x="116.9" y="85.3">BT_SSBI</text>
<text x="116.9" y="87">BT_DATA</text>
<text x="178.1" y="85.3">CAM_I2C_SDA0</text>
<text x="178.1" y="87">MCAM_RST_N</text>
<text x="178.1" y="88.7">CAM_MCLK0</text>
<text x="199.8" y="87">VREG_L2_1P1</text>
<text x="199.8" y="89.3">VREG_L6_1P8</text>
<text x="116.9" y="90.4">FM_SSBI</text>
<text x="116.9" y="92.1">FM_DATA</text>
<text x="178.1" y="90.4">MIPI_CSI0_CLK_P</text>
<text x="178.1" y="92.1">MIPI_CSI0_CLK_N</text>
<text x="178.1" y="94.4">MIPI_CSI_LANE0_N(0:3)</text>
<text x="199.8" y="93.3">VCAMA_CON</text>
<text x="199.9" y="91.6">VREG_L17_2P85</text>
<text x="214.2" y="92.7">VPH</text>
<text x="216.5" y="95">VREG_L22_2P8</text>
<text x="114" y="101.3">SMARTPA_INT</text>
<text x="114" y="100.1">SMARTPA_RESET</text>
<text x="178.1" y="96.7">MIPI_CSI_LANE_P(0:3)</text>
<text x="75.2" y="105.8">VPH_PWR</text>
<text x="114" y="106.9">MI2S_2_DOUT</text>
<text x="114" y="105.8">MI2S_2_WS</text>
<text x="114" y="104.6">MI2S_2_SCK</text>
<text x="114" y="103.5">BLN_I2C_SDA</text>
<text x="114" y="102.4">BLN_I2C_SCL</text>
<text x="178.1" y="106.9">SCAM_RST_N</text>
<text x="178.1" y="105.2">CAM_I2C_SDA1</text>
<text x="178.1" y="103.5">CAM_I2C_SCL1</text>
<text x="200.3" y="106.9">VREG_L2_1P1</text>
<text x="73.8" y="109.2">VREG_L5_1P8</text>
<text x="89.5" y="109.8">SPK+</text>
<text x="89.5" y="112.1">SPK-</text>
<text x="89.5" y="111">VSENSE_P</text>
<text x="89.5" y="113.2">VSENSE_N</text>
<text x="114" y="113.2">USB_HS_D_P</text>
<text x="114" y="111">HALL_INT</text>
<text x="114" y="108.1">MI2S_2_DIN</text>
<text x="178.1" y="108.7">CAM_MCLK1</text>
<text x="178.1" y="110.4">MIPI_CSI2_CLK_N</text>
<text x="178.1" y="112.1">MIPI_CSI2_CLK_P</text>
<text x="178.1" y="113.8">MIPI_CSI2_LANE_N[0:1]</text>
<text x="200.3" y="112.1">VREG_L17_2P85</text>
<text x="200.3" y="109.8">VREG_L6_1P8</text>
<text x="80.3" y="116.1">(FROM U900)</text>
<text x="88.3" y="114.9">PMI_HAP_OUT_N</text>
<text x="88.3" y="116.6">PMI_HAP_OUT_P</text>
<text x="89.5" y="118.4">MIC1_P</text>
<text x="104.9" y="119.5">USB_ID</text>
<text x="109.5" y="116.6">USB_PMI_DP</text>
<text x="109.5" y="117.8">USB_PMI_DM</text>
<text x="114" y="114.3">USB_HS_D_M</text>
<text x="117.5" y="117.2">(FROM/TO U900)</text>
<text x="178.1" y="116.1">MIPI_CSI2_LANE_P[0:1]</text>
<text x="178.1" y="117.8">SCAM_D_ELDO_EN</text>
<text x="200.3" y="114.3">VCAM_1P</text>
<text x="214.7" y="116.6">VPH</text>
<text x="79.8" y="120.6">(FROM U1100)</text>
<text x="87.9" y="125.8">VREG_L18_2P7</text>
<text x="88.3" y="124">VREG_L5_1P8</text>
<text x="89.5" y="120.1">MIC1_M</text>
<text x="89.5" y="121.8">MIC_BIAS1</text>
<text x="104.9" y="120.6">VBUS_USB_IN</text>
<text x="104.9" y="121.8">ANT_CTRL</text>
<text x="104.9" y="123.5">PRX_TUNER_CTRL1</text>
<text x="104.9" y="125.2">PRX_TUNER_CTRL2</text>
<text x="112.9" y="120.1">(TO U900)</text>
<text x="178.1" y="123.5">SDC2_SDCARD_CMD</text>
<text x="178.1" y="125.2">SDC2_SDCARD_CLK</text>
<text x="114.6" y="130.9">TP_RST_N</text>
<text x="178.1" y="126.9">SDC2_SDCARD_D[0:3]</text>
<text x="178.1" y="129.2">UIM1_RESET</text>
<text x="178.1" y="130.9">UIM1_CLK</text>
<text x="200.9" y="130.9">VREG_L14_UIM1</text>
<text x="88.3" y="136.6">VREG_L6_1P8</text>
<text x="114.6" y="132.6">TP_INT_N</text>
<text x="114.6" y="134.3">TP_I2C_SCL</text>
<text x="114.6" y="136.6">TP_I2C_SDA</text>
<text x="178.1" y="132.6">UIM1_DATA</text>
<text x="178.1" y="134.9">UIM2_RESET</text>
<text x="178.1" y="136.6">UIM2_CLK</text>
<text x="198" y="137.2">VMCH_LDO_3.3V</text>
<text x="200.9" y="134.3">VREG_L15_UIM2</text>
<text x="213.4" y="137.2">VPH_PWR</text>
<text x="79.2" y="143.4">(FROM U900)</text>
<text x="89.5" y="142.3">LCD_CABC</text>
<text x="90" y="138.9">LCD_VSP</text>
<text x="90" y="140.6">LCD_VSN</text>
<text x="114.6" y="138.3">LCD_ID0</text>
<text x="114.6" y="140">LCD_ID1</text>
<text x="114.6" y="141.7">LCD_TE0</text>
<text x="114.6" y="143.4">LCD_RST_N</text>
<text x="174" y="140.6">INT_SIM1</text>
<text x="178.1" y="138.3">UIM2_DATA</text>
<text x="178.6" y="140.6">INT_SIM2</text>
<text x="183.2" y="140.6">SDCARD_DET_N</text>
<text x="198" y="138.9">EINT_TRAY_IN</text>
<text x="213.4" y="138.9">VREG_L11_2P95</text>
<text x="87.2" y="145.7">LCD_BL_LED_K1</text>
<text x="87.2" y="147.4">LCD_BL_LED_K2</text>
<text x="87.8" y="144">LCD_BL_LED_A</text>
<text x="114.6" y="145.2">MIPI_DSI0_CLK_P</text>
<text x="114.6" y="146.9">MIPI_DSI0_CLK_N</text>
<text x="114.6" y="149.1">MIPI_DSI0_LANE_P[0:3]</text>
<text x="178.1" y="146.3">SENSOR_I2C_SCL</text>
<text x="178.1" y="148">SENSOR_I2C_SDA</text>
<text x="200.9" y="147.4">VREG_L6_1P8</text>
<text x="114.6" y="151.4">MIPI_DSI0_LANE_N[0:3]</text>
<text x="178.6" y="155.4">ALSP_INT_N</text>
<text x="200.9" y="154.9">VREG_L10_2P8</text>
<text x="200.9" y="153.1">VPH_PWR</text>
<text x="91.8" y="158.3">VPH_PWR</text>
<text x="103.2" y="158.8">FP_AVDD</text>
<text x="122" y="160">FP_SPI_MOSI</text>
<text x="122" y="161.7">FP_SPI_MISO</text>
<text x="122" y="158.3">FP_INT_N</text>
<text x="122" y="156.5">FP_AVDD_GPIO</text>
<text x="200.9" y="161.1">VREG_L6_1P8</text>
<text x="103.2" y="166.8">FP_VDDIO</text>
<text x="122" y="166.8">FP_RST_N</text>
<text x="122" y="165.1">FP_SPI_CS</text>
<text x="122" y="163.4">FP_SPI_CLK</text>
<text x="178.6" y="162.3">ACCL_INT1</text>
<text x="178.6" y="164">GYRO_INT</text>
<text x="200.9" y="162.8">VREG_L10_2P8</text>
<text x="91.8" y="168.5">VPH_PWR</text>
<text x="122" y="169.1">FP_VDDIO_GPIO</text>
<text x="178.6" y="173.1">LED_I2C_SDA</text>
<text x="178.6" y="171.4">LED_I2C_SCL</text>
<text x="178.6" y="169.7">BLN_INT</text>
<text x="194.7" y="169.1">VREG_L10_2P8</text>
<text x="196.9" y="172.5">R</text>
<text x="196.9" y="171.4">G</text>
<text x="196.9" y="170.2">B</text>
<text x="209.6" y="172.5">VPH_PWR</text>
<text x="118" y="174.8">VPH_PWR</text>
<text x="118" y="176.5">FRONT_3V3_EN</text>
<text x="174" y="179.9">IRTX_OUT</text>
<text x="194.1" y="175.4">CHG_LED</text>
<text x="118" y="180.5">VPH_PWR</text>
<text x="118" y="182.2">FLASH_FRONT_EN</text>
<text x="187.9" y="180.5">VREG_L8_2P9</text>
</g>
<g font-size=".8">
<text x="66" y="66">U3100</text>
<text x="54.1" y="67.1">S3100</text>
<text x="191.2" y="91.6">MCAM CON</text>
<text x="207.7" y="93.9">U1801</text>
<text x="191.3" y="111">SCAM CON</text>
<text x="208.3" y="116.7">U1805</text>
<text x="206" y="137.8">U2101</text>
<text x="98.3" y="142.4">LCD&amp;TP</text>
<text x="191.8" y="148.6">E-SENSOR</text>
<text x="192.3" y="154.9">ALSP</text>
<text x="110.6" y="164">FP CON</text>
<text x="192.9" y="162.3">G+A</text>
</g>
</svg>
